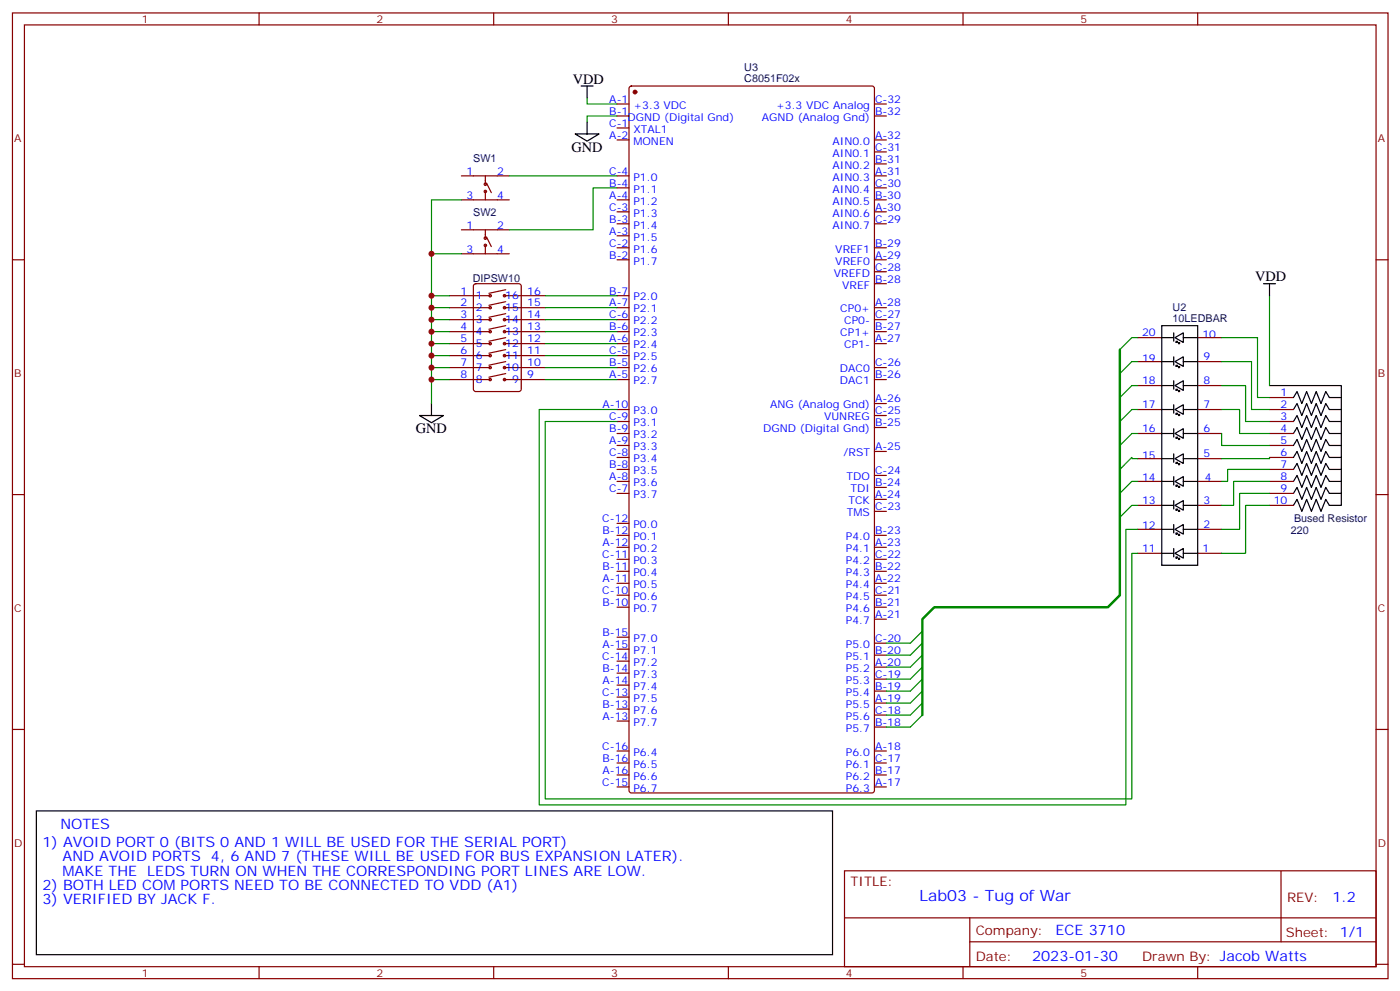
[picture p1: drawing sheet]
<svg xmlns="http://www.w3.org/2000/svg" width="413mm" height="292mm" viewBox="0 0 413 292" stroke-linecap="round" stroke-linejoin="round" font-family="sans-serif">
<g fill="none" stroke="#870000" stroke-width=".35">
<path d="M3.7 3.8h405.3v284.3h-405.3zM7.2 7.3h398.3v277.3h-398.3zM76.3 3.8v3.5M145.5 3.8v3.5M214.6 3.8v3.5M283.8 3.8v3.5M352.9 3.8v3.5M181.8 30.6h3.5M181.8 34.1h3.5M181.8 37.7h3.5M185.6 25.5l.5-.2h70.9l.6 .5 .1 207-.5 .6-71.1 .1-.7-.5-.1-207zM257.7 30.6h3.5"/>
<path d="M257.7 34.1h3.5M136 58.8h14.1M136 51.8h14.1M143 51.8v2.5M143 56.4v2.4M143.4 53.9l1.4 2.8M181.8 41.2h3.5M181.8 58.8h3.5M181.8 55.3h3.5M181.8 51.8h3.5M257.7 41.2h3.5M257.7 58.8h3.5"/>
<path d="M257.7 55.3h3.5M257.7 51.8h3.5M257.7 48.3h3.5M257.7 44.7h3.5M3.7 76.5h3.5M136 67.7h14.1M136 74.7h14.1M143 67.7v2.4M143 72.2v2.5M143.4 69.8l1.4 2.8M181.8 76.5h3.5M181.8 73h3.5"/>
<path d="M181.8 69.4h3.5M181.8 65.9h3.5M181.8 62.4h3.5M257.7 76.5h3.5M257.7 73h3.5M257.7 65.9h3.5M257.7 62.4h3.5M405.5 76.5h3.5M132.4 97.6h12M132.4 94.1h12M132.4 90.6h12M132.4 87.1h12"/>
<path d="M139.7 83.7l.5-.2h12.7l.6 .5 .1 30.6-.5 .6-12.9 .1-.7-.5v-30.6zM148.7 97.6h12M148.7 94.1h12M148.7 90.6h12M148.7 87.1h12M149 95.9l-4.9 1M149 92.4l-4.9 1M149 88.8l-4.9 1.1M149 85.3l-4.9 1.1M149 99.4l-4.9 1.1M181.8 97.6h3.5M181.8 94.1h3.5"/>
<path d="M181.8 90.6h3.5M181.8 87.1h3.5M257.7 97.6h3.5M257.7 94.1h3.5M257.7 90.6h3.5M257.7 83.5h3.5M257.7 80h3.5M335.3 99.4h7M352.9 99.4h7.1M132.4 101.2h12M132.4 104.7h12M132.4 108.2h12"/>
<path d="M132.4 111.8h12M148.7 101.2h12M148.7 104.7h12M148.7 108.2h12M148.7 111.8h12M149 102.9l-4.9 1.1M149 106.5l-4.9 1M149 110l-4.9 1.1M181.8 101.2h3.5M181.8 104.7h3.5M181.8 108.2h3.5M181.8 111.8h3.5"/>
<path d="M257.7 101.2h3.5M257.7 108.2h3.5M257.7 111.8h3.5M257.7 118.8h3.5M335.3 113.5h7M335.3 106.5h7M352.9 113.5h7.1M352.9 106.5h7.1M374.1 117.1h7M181.8 127.6h3.5M181.8 120.6h3.5M181.8 124.1h3.5"/>
<path d="M181.8 131.2h3.5M181.8 134.7h3.5M181.8 138.2h3.5M257.7 140h3.5M257.7 132.9h3.5M257.7 125.9h3.5M257.7 122.3h3.5M335.3 135h7M335.3 127.6h7M335.3 120.6h7M352.9 135h7.1M352.9 127.6h7.1"/>
<path d="M352.9 120.6h7.1M374.1 127.6h7M374.1 120.6h7M374.1 124.1h7M374.1 131.2h7M374.1 134.7h7M374.1 138.2h7M3.7 145.6h3.5M181.8 141.7h3.5M181.8 145.3h3.5M181.8 157.6h3.5M181.8 154.1h3.5"/>
<path d="M257.7 157.6h3.5M257.7 150.6h3.5M257.7 147h3.5M257.7 143.5h3.5M335.3 155.9h7M335.3 148.8h7M335.3 141.7h7M352.9 155.9h7.1M352.9 148.8h7.1M352.9 141.7h7.1M374.1 148.8h7M374.1 141.7h7"/>
<path d="M374.1 145.3h7M405.5 145.6h3.5M181.8 178.8h3.5M181.8 175.3h3.5M181.8 171.7h3.5M181.8 168.2h3.5M181.8 164.7h3.5M181.8 161.1h3.5M257.7 178.8h3.5M257.7 175.3h3.5M257.7 171.7h3.5M257.7 168.2h3.5"/>
<path d="M257.7 164.7h3.5M257.7 161.1h3.5M335.3 162.9h7M352.9 162.9h7.1M181.8 198.2h3.5M181.8 194.7h3.5M181.8 191.1h3.5M181.8 187.6h3.5M257.7 200h3.5M257.7 196.4h3.5M257.7 192.9h3.5M257.7 189.4h3.5"/>
<path d="M257.7 182.3h3.5M3.7 214.8h3.5M181.8 212.3h3.5M181.8 208.8h3.5M181.8 205.2h3.5M181.8 201.7h3.5M257.7 214.1h3.5M257.7 210.5h3.5M257.7 207h3.5M257.7 203.5h3.5M405.5 214.8h3.5M181.8 231.7h3.5"/>
<path d="M181.8 228.2h3.5M181.8 224.6h3.5M181.8 221.1h3.5M257.7 231.7h3.5M257.7 228.2h3.5M257.7 224.6h3.5M257.7 221.1h3.5M248.8 256.4h156.7v28.2h-156.7zM377.5 256.4v20.9M248.9 270.2h156.5M285.8 277.3h119.6M285.8 270.2v14.2"/>
<path d="M3.7 283.9h3.5M76.3 284.6v3.5M145.5 284.6v3.5M214.6 284.6v3.5M283.8 284.6v3.5M352.9 284.6v3.5M405.5 283.9h3.5"/>
<circle cx="143" cy="56.4" r=".35"/>
<circle cx="143" cy="54.3" r=".35"/>
<circle cx="143" cy="72.2" r=".35"/>
<circle cx="143" cy="70.1" r=".35"/>
<circle cx="144.4" cy="94.1" r=".35"/>
<circle cx="144.4" cy="87.1" r=".35"/>
<circle cx="144.4" cy="97.6" r=".35"/>
<circle cx="144.4" cy="90.6" r=".35"/>
<circle cx="148.7" cy="87.1" r=".35"/>
<circle cx="148.7" cy="97.6" r=".35"/>
<circle cx="148.7" cy="94.1" r=".35"/>
<circle cx="148.7" cy="90.6" r=".35"/>
<circle cx="144.4" cy="111.8" r=".35"/>
<circle cx="144.4" cy="108.2" r=".35"/>
<circle cx="144.4" cy="101.2" r=".35"/>
<circle cx="144.4" cy="104.7" r=".35"/>
<circle cx="148.7" cy="111.8" r=".35"/>
<circle cx="148.7" cy="104.7" r=".35"/>
<circle cx="148.7" cy="101.2" r=".35"/>
<circle cx="148.7" cy="108.2" r=".35"/>
</g>
<g fill="none" stroke="#000" stroke-width=".35">
<path d="M169.5 39.4h7l-3.5 2.2zM171.2 25.3h3.6M173 25.3v3.6M173 35.9v3.5M342.3 95.9h10.6v70.5h-10.6zM342.3 99.4h3.6M345.9 98v2.5M348.7 99.4v-1.4l-2.5 1.4 2.5 1.4v-1.4h4.2M372.3 83.5h3.5M374.1 83.5v3.6M127.1 118.8v3.5M342.3 113.5h3.6"/>
<path d="M342.3 106.5h3.6M345.9 119.2v2.4M345.9 112.1v2.5M345.9 105.1v2.4M346.9 114.6l-.3 .3h.3l-.3-.3v.3M346.9 107.5l-.3 .4h.3l-.3-.4v.4M346.9 100.5l-.3 .3h.3l-.3-.3v.3M347.3 114.9v.4h.3M347.3 107.9v.3h.3M347.3 100.8v.4h.3M347.6 114.9l-.3 .4M347.6 107.9l-.3 .3"/>
<path d="M347.6 100.8l-.3 .4M348.7 113.5v-1.4l-2.5 1.4 2.5 1.4v-1.4h4.2M348.7 106.5v-1.4l-2.5 1.4 2.5 1.4v-1.4h4.2M374.1 113.5h21.2v21.2h-3.6l-1-1.8-1.4 3.6-1.5-3.6-1.4 3.6-1.4-3.6-1.4 3.6-1.4-3.6-1.1 1.8M381.1 117.1l1.1-1.8 1.4 3.5 1.4-3.5 1.4 3.5 1.4-3.5 1.5 3.5 1.4-3.5 1 1.8h3.6M123.6 122.3h7.1l-3.6 2.2zM342.3 135h3.6M342.3 127.6h3.6M342.3 120.6h3.6M345.9 133.6v2.5M345.9 126.2v2.5M346.9 136.1l-.3 .4h.3l-.3-.4v.4"/>
<path d="M346.9 128.7l-.3 .3h.3l-.3-.3v.3M346.9 121.6l-.3 .4h.3l-.3-.4v.4M347.3 136.5v.3h.3M347.3 129v.4h.3M347.3 122v.3h.3M347.6 136.5l-.3 .3M347.6 129l-.3 .4M347.6 122l-.3 .3M348.7 135v-1.4l-2.5 1.4 2.5 1.5v-1.5h4.2M348.7 127.6v-1.4l-2.5 1.4 2.5 1.4v-1.4h4.2M348.7 120.6v-1.4l-2.5 1.4 2.5 1.4v-1.4h4.2M381.1 120.6l1.1-1.8 1.4 3.5 1.4-3.5 1.4 3.5 1.4-3.5 1.5 3.5 1.4-3.5 1 1.8h3.6"/>
<path d="M381.1 124.1l1.1-1.8 1.4 3.6 1.4-3.6 1.4 3.6 1.4-3.6 1.5 3.6 1.4-3.6 1 1.8h3.6M381.1 127.6l1.1-1.7 1.4 3.5 1.4-3.5 1.4 3.5 1.4-3.5 1.5 3.5 1.4-3.5 1 1.7h3.6M381.1 131.2l1.1-1.8 1.4 3.5 1.4-3.5 1.4 3.5 1.4-3.5 1.5 3.5 1.4-3.5 1 1.8h3.6M395.3 134.7v3.5h-3.6l-1-1.7-1.4 3.5-1.5-3.5-1.4 3.5-1.4-3.5-1.4 3.5-1.4-3.5-1.1 1.7M395.3 138.2v3.5h-3.6l-1-1.7-1.4 3.5-1.5-3.5-1.4 3.5-1.4-3.5-1.4 3.5-1.4-3.5-1.1 1.7M342.3 155.9h3.6M342.3 148.8h3.6M342.3 141.7h3.6M345.9 154.4v2.5M345.9 147.4v2.5M345.9 140.3v2.5M346.9 156.9l-.3 .4h.3l-.3-.4v.4"/>
<path d="M346.9 149.9l-.3 .3h.3l-.3-.3v.3M346.9 142.8l-.3 .4h.3l-.3-.4v.4M347.3 157.3v.3h.3M347.3 150.2v.4h.3M347.3 143.2v.3h.3M347.6 157.3l-.3 .3M347.6 150.2l-.3 .4M347.6 143.2l-.3 .3M348.7 155.9v-1.5l-2.5 1.5 2.5 1.4v-1.4h4.2M348.7 148.8v-1.4l-2.5 1.4 2.5 1.4v-1.4h4.2M348.7 141.7v-1.4l-2.5 1.4 2.5 1.5v-1.5h4.2M395.3 141.7v3.6h-3.6l-1-1.8-1.4 3.5-1.5-3.5-1.4 3.5-1.4-3.5-1.4 3.5-1.4-3.5-1.1 1.8"/>
<path d="M395.3 145.3v3.5h-3.6l-1-1.8-1.4 3.6-1.5-3.6-1.4 3.6-1.4-3.6-1.4 3.6-1.4-3.6-1.1 1.8M342.3 162.9h3.6M345.9 161.5v2.5M346.9 164l-.3 .3h.3l-.3-.3v.3M347.3 164.3v.4h.3M347.6 164.3l-.3 .4M348.7 162.9v-1.4l-2.5 1.4 2.5 1.4v-1.4h4.2M10.7 238.8h234.6v42.3h-234.6z"/>
</g>
<g fill="none" stroke="#008700" stroke-width=".35">
<path d="M173 28.9v1.7h8.8M181.8 34.1h-8.8v1.8M136 58.8h-8.9v60M150.1 51.8h31.7M181.8 55.3h-7v12.4h-24.7M127.1 74.7h8.9M127.1 87.1h5.3M127.1 90.6h5.3M127.1 94.1h5.3M127.1 97.6h5.3M160.7 87.1h21.1M160.7 90.6h21.1"/>
<path d="M160.7 94.1h21.1M160.7 97.6h21.1M335.3 99.4h-1.8l-3.5 3.5M360 99.4h10.6v17.7h3.5M374.1 87.1v26.4M127.1 101.2h5.3M127.1 104.7h5.3M127.1 108.2h5.3M127.1 111.8h5.3M160.7 101.2h21.1M160.7 104.7h21.1M160.7 108.2h21.1"/>
<path d="M160.7 111.8h21.1M335.3 106.5h-1.8l-3.5 3.5M335.3 113.5h-1.8l-3.5 3.6M360 106.5h8.8v14.1h5.3M360 113.5h7v10.6h7.1M181.8 120.6h-22.9v116.4h172.9v-81.1h3.5M181.8 124.1h-21.1v111.1h172.8v-72.3h1.8M335.3 135h-1.8v-.3l-3.5 3.5M335.3 120.6h-1.8l-3.5 3.5M335.3 127.6h-1.8l-3.5 3.6M360 120.6h5.3v7h8.8M360 127.6v3.6h14.1"/>
<path d="M374.1 134.7v.3h-14.1M374.1 138.2h-12.4v3.5h-1.7M335.3 141.7h-1.8l-3.5 3.6M335.3 148.8h-1.8l-3.5 3.5M374.1 141.7h-10.6v7.1h-3.5M374.1 145.3h-8.8v10.6h-5.3M374.1 148.8h-7.1v14.1h-7M271.8 189.4l-3.5 3.5h-7.1M271.8 200l-3.5 3.5h-7.1M271.8 196.4l-3.5 3.6h-7.1M271.8 192.9l-3.5 3.5h-7.1M271.8 185.8l-3.5 3.6h-7.1"/>
<path d="M271.8 203.5l-3.5 3.5h-7.1M271.8 210.5l-3.5 3.6h-7.1M271.8 207l-3.5 3.5h-7.1"/>
</g>
<circle cx="187.1" cy="27.1" r=".53" fill="#870000" stroke="#870000" stroke-width=".35"/>
<path d="M330 102.9v72.4l-3.5 3.5h-51.2l-3.5 3.5v28.2" fill="none" stroke="#008700" stroke-width=".71"/>
<g fill="#c00">
<circle cx="127.1" cy="90.6" r=".88"/>
<circle cx="127.1" cy="94.1" r=".88"/>
<circle cx="127.1" cy="97.6" r=".88"/>
<circle cx="127.1" cy="101.2" r=".88"/>
<circle cx="127.1" cy="104.7" r=".88"/>
<circle cx="127.1" cy="108.2" r=".88"/>
<circle cx="127.1" cy="111.8" r=".88"/>
<circle cx="127.1" cy="87.1" r=".88"/>
<circle cx="127.1" cy="74.7" r=".88"/>
</g>
<text font-size="4.6" fill="#00f" x="270.9" y="265.4">Lab03 - Tug of War</text>
<g font-size="4.2">
<text x="168.8" y="24.6">VDD</text>
<text x="168.4" y="44.7">GND</text>
<text x="369.9" y="82.8">VDD</text>
<text x="122.6" y="127.6">GND</text>
</g>
<g font-size="4.2" fill="#00f">
<text x="17.8" y="244.1">NOTES</text>
<text x="12.5" y="249.3">1) AVOID PORT 0 (BITS 0 AND 1 WILL BE USED FOR THE SERIAL PORT)</text>
<text x="18.4" y="253.6">AND AVOID PORTS</text>
<text x="18.4" y="257.8">MAKE THE</text>
<text x="43.4" y="257.8">LEDS TURN ON WHEN THE CORRESPONDING PORT LINES ARE LOW.</text>
<text x="62.2" y="253.6">4, 6 AND 7 (THESE WILL BE USED FOR BUS EXPANSION LATER).</text>
<text x="12.5" y="262">2) BOTH LED COM PORTS NEED TO BE CONNECTED TO VDD (A1)</text>
<text x="12.5" y="266.3">3) VERIFIED BY JACK F.</text>
<text x="392.6" y="265.7">1.2</text>
<text x="311" y="275.2">ECE 3710</text>
<text x="304.1" y="283">2023-01-30</text>
</g>
<g font-size="3.9" fill="#800">
<text x="250.6" y="261">TITLE:</text>
<text x="379.2" y="265.7">REV:</text>
<text x="287.5" y="275.2">Company:</text>
<text x="378.9" y="275.8">Sheet: 1/1</text>
<text x="287.5" y="282.9">Date:</text>
<text x="336.6" y="282.9">Drawn By: Jacob Watts</text>
</g>
<g font-size="3.2" fill="#800">
<text x="41.8" y="6.8">1</text>
<text x="110.9" y="6.8">2</text>
<text x="180.1" y="6.8">3</text>
<text x="249.2" y="6.8">4</text>
<text x="318.3" y="6.8">5</text>
<text x="4.2" y="41.9">A</text>
<text x="406" y="41.9">A</text>
<text x="4.2" y="111.1">B</text>
<text x="406" y="111.1">B</text>
<text x="4.2" y="180.2">C</text>
<text x="406" y="180.2">C</text>
<text x="4.2" y="249.3">D</text>
<text x="406" y="249.3">D</text>
<text x="41.8" y="287.6">1</text>
<text x="110.9" y="287.6">2</text>
<text x="180.1" y="287.6">3</text>
<text x="249.2" y="287.6">4</text>
<text x="318.3" y="287.6">5</text>
</g>
<g font-size="3.2" fill="#000080">
<text x="219.3" y="21">U3</text>
<text x="219.3" y="24.3">C8051F02x</text>
<text x="139.4" y="47.6">SW1</text>
<text x="139.4" y="63.5">SW2</text>
<text x="139.3" y="82.9">DIPSW10</text>
<text x="345.5" y="94.8">10LEDBAR</text>
<text x="345.5" y="91.7">U2</text>
<text x="381.3" y="153.7">Bused Resistor</text>
<text x="380.4" y="157.2">220</text>
</g>
<g font-size="3.2" fill="#00f">
<text x="179.5" y="33.8">B-1</text>
<text x="179.5" y="30.3">A-1</text>
<text x="184.9" y="35.6">DGND (Digital Gnd)</text>
<text x="186.7" y="32">+3.3 VDC</text>
<text x="224.5" y="35.6">AGND (Analog Gnd)</text>
<text x="228.7" y="32">+3.3 VDC Analog</text>
<text x="257.8" y="33.8">B-32</text>
<text x="257.8" y="30.3">C-32</text>
<text x="179.5" y="37.3">C-1</text>
<text x="179.5" y="40.9">A-2</text>
<text x="186.7" y="39.1">XTAL1</text>
<text x="257.8" y="40.9">A-32</text>
<text x="186.7" y="42.6">MONEN</text>
<text x="245.3" y="46.1">AIN0.1</text>
<text x="245.3" y="42.6">AIN0.0</text>
<text x="257.8" y="47.9">B-31</text>
<text x="257.8" y="44.4">C-31</text>
<text x="137.5" y="51.4">1</text>
<text x="146.5" y="51.4">2</text>
<text x="179.5" y="51.4">C-4</text>
<text x="186.7" y="53.2">P1.0</text>
<text x="245.3" y="53.2">AIN0.3</text>
<text x="245.3" y="49.7">AIN0.2</text>
<text x="257.8" y="51.4">A-31</text>
<text x="137.5" y="58.5">3</text>
<text x="146.5" y="58.5">4</text>
<text x="179.5" y="55">B-4</text>
<text x="179.5" y="58.5">A-4</text>
<text x="186.7" y="56.7">P1.1</text>
<text x="245.3" y="56.7">AIN0.4</text>
<text x="257.8" y="58.5">B-30</text>
<text x="257.8" y="55">C-30</text>
<text x="179.5" y="62">C-3</text>
<text x="179.5" y="65.5">B-3</text>
<text x="186.7" y="63.8">P1.3</text>
<text x="186.7" y="60.3">P1.2</text>
<text x="245.3" y="63.8">AIN0.6</text>
<text x="245.3" y="60.3">AIN0.5</text>
<text x="257.8" y="65.5">C-29</text>
<text x="257.8" y="62">A-30</text>
<text x="137.5" y="67.3">1</text>
<text x="146.5" y="67.3">2</text>
<text x="179.5" y="69.1">A-3</text>
<text x="186.7" y="70.8">P1.5</text>
<text x="186.7" y="67.3">P1.4</text>
<text x="245.3" y="67.3">AIN0.7</text>
<text x="137.5" y="74.4">3</text>
<text x="146.5" y="74.4">4</text>
<text x="179.5" y="72.6">C-2</text>
<text x="179.5" y="76.1">B-2</text>
<text x="186.7" y="77.9">P1.7</text>
<text x="186.7" y="74.4">P1.6</text>
<text x="246.1" y="77.9">VREF0</text>
<text x="246.1" y="74.4">VREF1</text>
<text x="257.8" y="76.1">A-29</text>
<text x="257.8" y="72.6">B-29</text>
<text x="245.7" y="81.4">VREFD</text>
<text x="257.8" y="83.2">B-28</text>
<text x="257.8" y="79.7">C-28</text>
<text x="135.7" y="86.7">1</text>
<text x="140.2" y="88.1">1</text>
<text x="148.9" y="88.1">16</text>
<text x="155.4" y="86.7">16</text>
<text x="179.5" y="86.7">B-7</text>
<text x="186.7" y="88.5">P2.0</text>
<text x="248.2" y="84.9">VREF</text>
<text x="135.7" y="90.2">2</text>
<text x="135.7" y="93.8">3</text>
<text x="140.2" y="91.7">2</text>
<text x="140.2" y="95.2">3</text>
<text x="148.9" y="95.2">14</text>
<text x="148.9" y="91.7">15</text>
<text x="155.4" y="93.8">14</text>
<text x="155.4" y="90.2">15</text>
<text x="179.5" y="93.8">C-6</text>
<text x="179.5" y="90.2">A-7</text>
<text x="186.7" y="95.5">P2.2</text>
<text x="186.7" y="92">P2.1</text>
<text x="247.6" y="92">CP0+</text>
<text x="248.8" y="95.5">CP0-</text>
<text x="257.8" y="93.8">C-27</text>
<text x="257.8" y="90.2">A-28</text>
<text x="135.7" y="97.3">4</text>
<text x="135.7" y="100.8">5</text>
<text x="140.2" y="98.7">4</text>
<text x="148.9" y="98.7">13</text>
<text x="155.4" y="100.8">12</text>
<text x="155.4" y="97.3">13</text>
<text x="179.5" y="97.3">B-6</text>
<text x="179.5" y="100.8">A-6</text>
<text x="186.7" y="99.1">P2.3</text>
<text x="247.6" y="99.1">CP1+</text>
<text x="257.8" y="100.8">A-27</text>
<text x="257.8" y="97.3">B-27</text>
<text x="336.5" y="99.1">20</text>
<text x="354.3" y="99.4">10</text>
<text x="135.7" y="104.4">6</text>
<text x="135.7" y="107.9">7</text>
<text x="140.2" y="102.2">5</text>
<text x="140.2" y="105.8">6</text>
<text x="148.9" y="105.8">11</text>
<text x="148.9" y="102.2">12</text>
<text x="155.4" y="107.9">10</text>
<text x="155.4" y="104.4">11</text>
<text x="179.5" y="104.4">C-5</text>
<text x="179.5" y="107.9">B-5</text>
<text x="186.7" y="106.1">P2.5</text>
<text x="186.7" y="102.6">P2.4</text>
<text x="248.8" y="102.6">CP1-</text>
<text x="257.8" y="107.9">C-26</text>
<text x="336.5" y="106.5">19</text>
<text x="354.7" y="106.1">9</text>
<text x="135.7" y="111.4">8</text>
<text x="140.2" y="109.3">7</text>
<text x="140.2" y="112.8">8</text>
<text x="148.9" y="109.3">10</text>
<text x="150.9" y="112.8">9</text>
<text x="155.4" y="111.4">9</text>
<text x="179.5" y="111.4">A-5</text>
<text x="186.7" y="113.2">P2.7</text>
<text x="186.7" y="109.6">P2.6</text>
<text x="247.5" y="113.2">DAC1</text>
<text x="247.5" y="109.6">DAC0</text>
<text x="257.8" y="111.4">B-26</text>
<text x="336.5" y="113.2">18</text>
<text x="354.7" y="113.2">8</text>
<text x="257.8" y="118.5">A-26</text>
<text x="377.4" y="116.7">1</text>
<text x="177.5" y="120.2">A-10</text>
<text x="179.5" y="123.8">C-9</text>
<text x="186.7" y="125.5">P3.1</text>
<text x="186.7" y="122">P3.0</text>
<text x="226.9" y="120.2">ANG (Analog Gnd)</text>
<text x="242.8" y="123.8">VUNREG</text>
<text x="257.8" y="125.5">B-25</text>
<text x="257.8" y="122">C-25</text>
<text x="336.5" y="120.2">17</text>
<text x="354.7" y="120.2">7</text>
<text x="377.4" y="120.2">2</text>
<text x="377.4" y="123.8">3</text>
<text x="179.5" y="127.3">B-9</text>
<text x="179.5" y="130.8">A-9</text>
<text x="186.7" y="129">P3.2</text>
<text x="224.9" y="127.3">DGND (Digital Gnd)</text>
<text x="336.5" y="127.3">16</text>
<text x="354.7" y="127.3">6</text>
<text x="377.4" y="127.3">4</text>
<text x="377.4" y="130.8">5</text>
<text x="179.5" y="134.3">C-8</text>
<text x="179.5" y="137.9">B-8</text>
<text x="186.7" y="136.1">P3.4</text>
<text x="186.7" y="132.6">P3.3</text>
<text x="248.6" y="134.3">/RST</text>
<text x="257.8" y="132.6">A-25</text>
<text x="336.5" y="135">15</text>
<text x="354.7" y="134.7">5</text>
<text x="377.4" y="134.3">6</text>
<text x="377.4" y="137.9">7</text>
<text x="179.5" y="141.4">A-8</text>
<text x="186.7" y="143.2">P3.6</text>
<text x="186.7" y="139.6">P3.5</text>
<text x="249.5" y="141.4">TDO</text>
<text x="257.8" y="143.2">B-24</text>
<text x="257.8" y="139.6">C-24</text>
<text x="336.5" y="141.7">14</text>
<text x="355" y="141.7">4</text>
<text x="377.4" y="141.4">8</text>
<text x="179.5" y="144.9">C-7</text>
<text x="186.7" y="146.7">P3.7</text>
<text x="250" y="148.4">TCK</text>
<text x="250.6" y="144.9">TDI</text>
<text x="257.8" y="146.7">A-24</text>
<text x="336.5" y="148.4">13</text>
<text x="354.7" y="148.4">3</text>
<text x="375.3" y="148.4">10</text>
<text x="377.4" y="144.9">9</text>
<text x="177.5" y="153.7">C-12</text>
<text x="186.7" y="155.5">P0.0</text>
<text x="249.6" y="152">TMS</text>
<text x="257.8" y="150.2">C-23</text>
<text x="336.5" y="155.9">12</text>
<text x="354.7" y="155.5">2</text>
<text x="177.5" y="157.3">B-12</text>
<text x="177.5" y="160.8">A-12</text>
<text x="186.7" y="159">P0.1</text>
<text x="249.3" y="159">P4.0</text>
<text x="257.8" y="160.8">A-23</text>
<text x="257.8" y="157.3">B-23</text>
<text x="177.5" y="164.3">C-11</text>
<text x="177.5" y="167.9">B-11</text>
<text x="186.7" y="166.1">P0.3</text>
<text x="186.7" y="162.6">P0.2</text>
<text x="249.3" y="166.1">P4.2</text>
<text x="249.3" y="162.6">P4.1</text>
<text x="257.8" y="167.9">B-22</text>
<text x="257.8" y="164.3">C-22</text>
<text x="336.5" y="162.6">11</text>
<text x="354.3" y="162.6">1</text>
<text x="177.5" y="171.4">A-11</text>
<text x="186.7" y="173.1">P0.5</text>
<text x="186.7" y="169.6">P0.4</text>
<text x="249.3" y="173.1">P4.4</text>
<text x="249.3" y="169.6">P4.3</text>
<text x="257.8" y="171.4">A-22</text>
<text x="177.5" y="174.9">C-10</text>
<text x="177.5" y="178.4">B-10</text>
<text x="186.7" y="176.7">P0.6</text>
<text x="249.3" y="176.7">P4.5</text>
<text x="257.8" y="178.4">B-21</text>
<text x="257.8" y="174.9">C-21</text>
<text x="186.7" y="180.2">P0.7</text>
<text x="249.3" y="183.7">P4.7</text>
<text x="249.3" y="180.2">P4.6</text>
<text x="257.8" y="182">A-21</text>
<text x="177.5" y="187.3">B-15</text>
<text x="177.5" y="190.8">A-15</text>
<text x="186.7" y="189">P7.0</text>
<text x="249.3" y="190.8">P5.0</text>
<text x="257.8" y="189">C-20</text>
<text x="177.5" y="194.3">C-14</text>
<text x="177.5" y="197.8">B-14</text>
<text x="186.7" y="196.1">P7.2</text>
<text x="186.7" y="192.5">P7.1</text>
<text x="249.3" y="197.8">P5.2</text>
<text x="249.3" y="194.3">P5.1</text>
<text x="257.8" y="196.1">A-20</text>
<text x="257.8" y="192.5">B-20</text>
<text x="177.5" y="201.4">A-14</text>
<text x="186.7" y="203.1">P7.4</text>
<text x="186.7" y="199.6">P7.3</text>
<text x="249.3" y="201.4">P5.3</text>
<text x="257.8" y="203.1">B-19</text>
<text x="257.8" y="199.6">C-19</text>
<text x="177.5" y="204.9">C-13</text>
<text x="177.5" y="208.4">B-13</text>
<text x="186.7" y="206.7">P7.5</text>
<text x="249.3" y="208.4">P5.5</text>
<text x="249.3" y="204.9">P5.4</text>
<text x="257.8" y="206.7">A-19</text>
<text x="177.5" y="211.9">A-13</text>
<text x="186.7" y="213.7">P7.7</text>
<text x="186.7" y="210.2">P7.6</text>
<text x="249.3" y="215.5">P5.7</text>
<text x="249.3" y="211.9">P5.6</text>
<text x="257.8" y="213.7">B-18</text>
<text x="257.8" y="210.2">C-18</text>
<text x="177.5" y="220.8">C-16</text>
<text x="257.8" y="220.8">A-18</text>
<text x="177.5" y="224.3">B-16</text>
<text x="177.5" y="227.8">A-16</text>
<text x="186.7" y="226.1">P6.5</text>
<text x="186.7" y="222.5">P6.4</text>
<text x="249.3" y="226.1">P6.1</text>
<text x="249.3" y="222.5">P6.0</text>
<text x="257.8" y="227.8">B-17</text>
<text x="257.8" y="224.3">C-17</text>
<text x="177.5" y="231.4">C-15</text>
<text x="186.7" y="233.1">P6.7</text>
<text x="186.7" y="229.6">P6.6</text>
<text x="249.3" y="233.1">P6.3</text>
<text x="249.3" y="229.6">P6.2</text>
<text x="257.8" y="231.4">A-17</text>
</g>
</svg>
